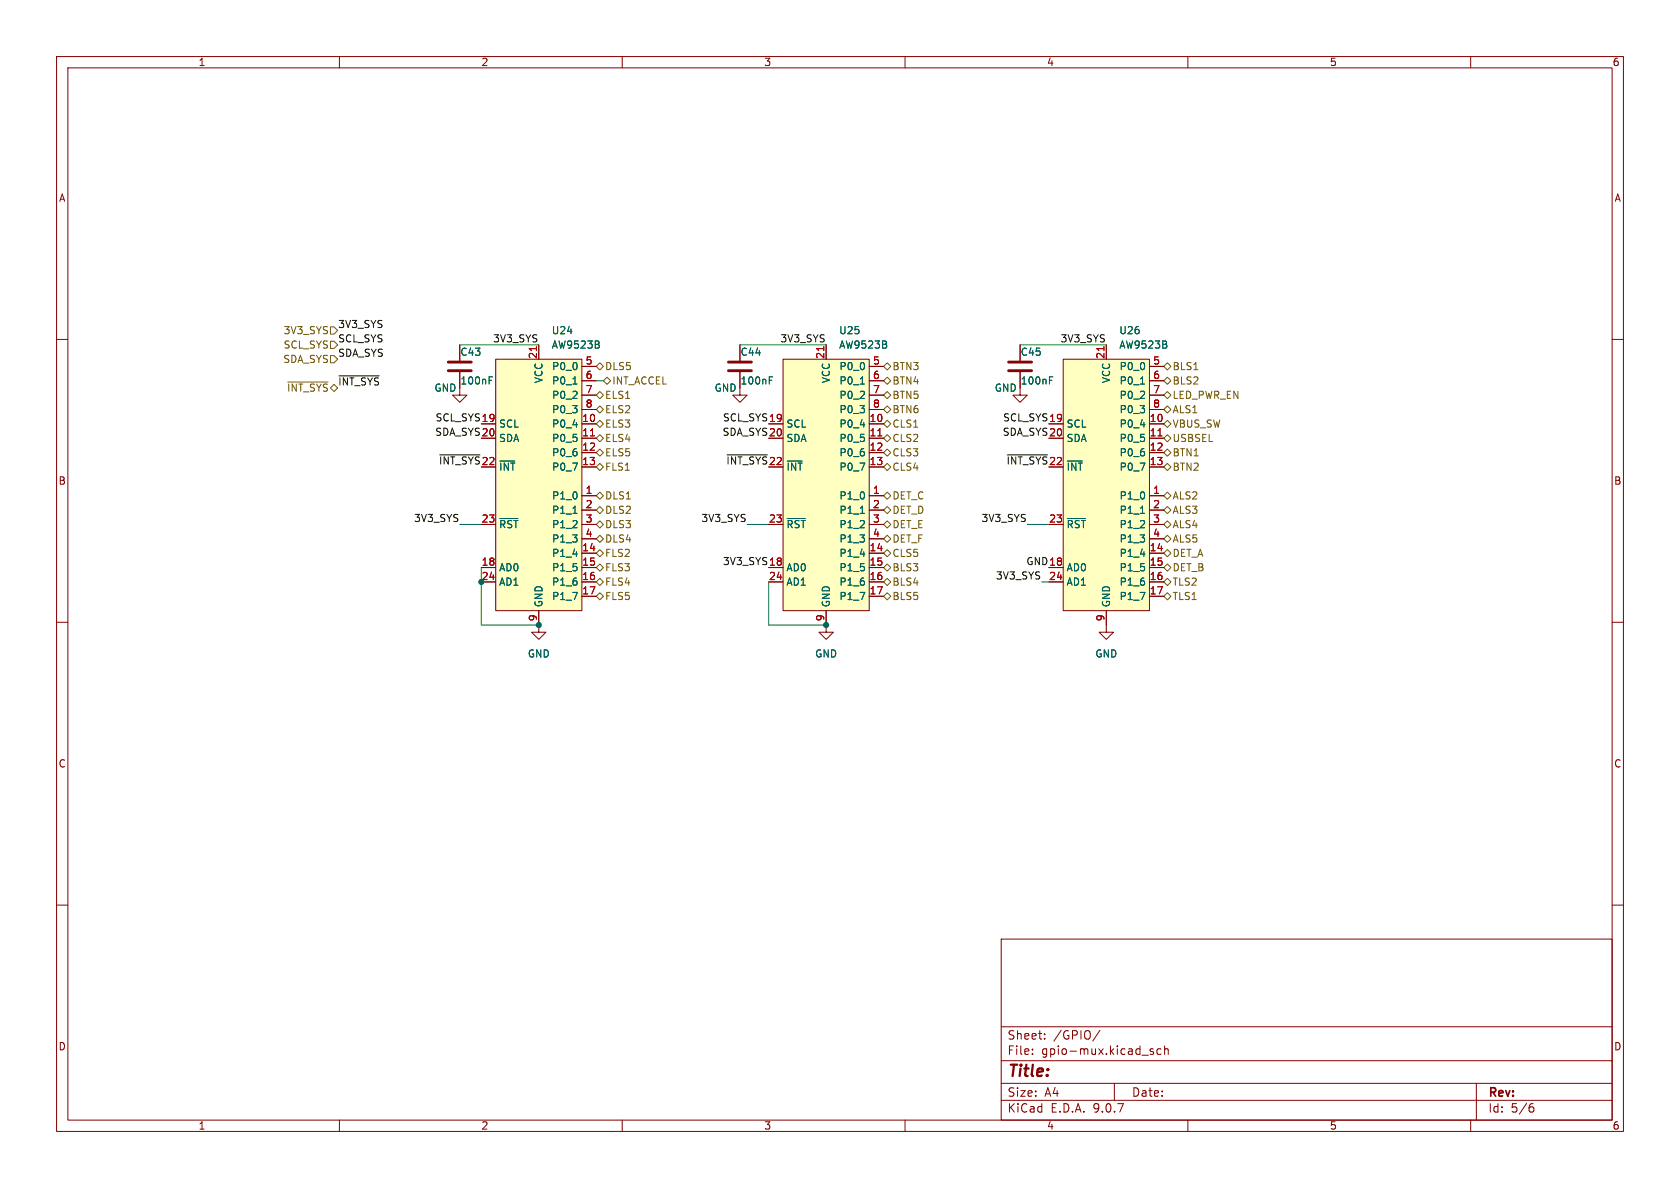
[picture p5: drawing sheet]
<svg xmlns="http://www.w3.org/2000/svg" width="297mm" height="210mm" viewBox="0 0 297 210" stroke-linecap="round" stroke-linejoin="round" font-family="sans-serif">
<g fill="none" stroke="#840000" stroke-width=".18">
<path d="M10 10h277v190h-277zM12 12h273v186h-273zM60 10v2M110 10v2M160 10v2M210 10v2M260 10v2M10 60h2M130.8 61v2.8M130.8 65.8v2.8M285 60h2M10 110h2"/>
<path d="M146 110.5v1.3h1.3l-1.3 1.2-1.2-1.2h1.2M285 110h2M10 160h2M177 166h108v32h-108zM285 160h2M60 198v2M110 198v2M160 198v2M177 194.5h108M177 191.5h108M177 187.5h108M177 181.5h108"/>
<path d="M182.5 186.3v.1M182.5 185.5v.1M184.7 183.6v.1M184.7 182.8v.1M194.5 182.1l-1.3 2M197 191.5v3M203.9 185.5l-.4-.1-.2 .2 .1 .2 .5 .2v.3h-.6M205.2 185.5l-.4-.1-.3 .3v.4l.2 .2h.5M205.9 185.5l.2-.1 .4 .1v.9M205.9 184.9v1.5M210 198v2M260 198v2"/>
<path d="M261 191.5v6.5M270.6 195.7h.4l.2 .3-.1 .5-.5 .1M271 195.1l-.4 .1"/>
</g>
<path d="M128.8 64h4M128.8 65.5h4" fill="none" stroke="#840000" stroke-width=".51"/>
<path d="M136 67.2h.4M136 66.6h.6" fill="none" stroke="#006464" stroke-width=".18"/>
<path d="M138.4 63.5h15.3v44.5h-15.3z" fill="#ffffc2"/>
<g fill="none" stroke="#840000" stroke-width=".18">
<path d="M130.8 68.6v1.3h1.3l-1.3 1.2-1.3-1.2h1.3M135.9 74.9h2.5M135.9 77.5h2.5M138.4 63.5h15.3v44.5h-15.3zM146 61v2.5M153.7 74.9h2.5M153.7 77.5h2.5M153.7 64.8h2.5M153.7 67.3h2.5M153.7 69.9h2.5M153.7 72.4h2.5M135.9 92.7h2.5"/>
<path d="M153.7 92.7h2.5M153.7 80h2.5M153.7 82.6h2.5M153.7 87.6h2.5M153.7 90.2h2.5M153.7 95.3h2.5M153.7 97.8h2.5M135.9 100.3h2.5M135.9 102.9h2.5M146 108v2.5M153.7 100.3h2.5M153.7 102.9h2.5"/>
<path d="M153.7 105.4h2.5"/>
</g>
<path d="M152.1 67.9h.7M139.2 81.5h2.6M139.2 91.7h3.2M152.1 90.7h.7" fill="none" stroke="#006464" stroke-width=".18"/>
<path d="M145.6 61.3v.7M155.2 77.1h.7" fill="none" stroke="#a90000" stroke-width=".18"/>
<path d="M87.6 63.5h15.3v44.5h-15.3z" fill="#ffffc2"/>
<g fill="none" stroke="#840000" stroke-width=".18">
<path d="M81.3 65.8v4.1h1.2l-1.2 1.2-1.3-1.2h1.3M81.3 61v2.8M85.1 74.9h2.5M85.1 77.5h2.5M87.6 63.5h15.3v44.5h-15.3zM95.2 61v2.5M102.9 74.9h2.5M102.9 77.5h2.5M102.9 64.8h2.5M102.9 67.3h2.5M102.9 69.9h2.5M102.9 72.4h2.5"/>
<path d="M180.3 65.8v4.1h1.3l-1.3 1.2-1.2-1.2h1.2M180.3 61v2.8M85.1 92.7h2.5M102.9 92.7h2.5M102.9 80h2.5M102.9 82.6h2.5M102.9 87.6h2.5M102.9 90.2h2.5M102.9 95.3h2.5M102.9 97.8h2.5M85.1 100.3h2.5M85.1 102.9h2.5"/>
<path d="M95.2 108v3.8h1.3l-1.3 1.2-1.2-1.2h1.2M102.9 100.3h2.5M102.9 102.9h2.5M102.9 105.4h2.5"/>
</g>
<path d="M86.5 67.2h.4M86.5 66.6h.6M101.3 67.9h.7M185.5 67.2h.5M185.5 66.6h.6M88.4 81.5h2.6M88.4 91.7h3.2M101.3 90.7h.7" fill="none" stroke="#006464" stroke-width=".18"/>
<path d="M94.8 61.3v.7M104.4 77.1h.7" fill="none" stroke="#a90000" stroke-width=".18"/>
<path d="M79.2 64h4.1M79.2 65.5h4.1M178.3 64h4.1M178.3 65.5h4.1" fill="none" stroke="#840000" stroke-width=".51"/>
<path d="M188 63.5h15.2v44.5h-15.2z" fill="#ffffc2"/>
<g fill="none" stroke="#840000" stroke-width=".18">
<path d="M81.3 61v2.8M81.3 65.8v2.8M85.1 74.9h2.5M85.1 77.5h2.5M95.2 61v2.5M102.9 74.9h2.5M102.9 77.5h2.5M102.9 64.8h2.5M102.9 67.3h2.5M102.9 69.9h2.5M102.9 72.4h2.5M130.8 61v2.8"/>
<path d="M130.8 65.8v2.8M135.9 74.9h2.5M135.9 77.5h2.5M146 61v2.5M153.7 74.9h2.5M153.7 77.5h2.5M153.7 64.8h2.5M153.7 67.3h2.5M153.7 69.9h2.5M153.7 72.4h2.5M180.3 61v2.8M180.3 65.8v2.8"/>
<path d="M185.4 74.9h2.6M185.4 77.5h2.6M188 63.5h15.2v44.5h-15.2zM195.6 61v2.5M203.2 74.9h2.5M203.2 77.5h2.5M203.2 64.8h2.5M203.2 67.3h2.5M203.2 69.9h2.5M203.2 72.4h2.5M85.1 92.7h2.5M102.9 92.7h2.5"/>
<path d="M102.9 80h2.5M102.9 82.6h2.5M102.9 87.6h2.5M102.9 90.2h2.5M102.9 95.3h2.5M102.9 97.8h2.5M135.9 92.7h2.5M153.7 92.7h2.5M153.7 80h2.5M153.7 82.6h2.5M153.7 87.6h2.5M153.7 90.2h2.5"/>
<path d="M153.7 95.3h2.5M153.7 97.8h2.5M185.4 92.7h2.6M203.2 92.7h2.5M203.2 80h2.5M203.2 82.6h2.5M203.2 87.6h2.5M203.2 90.2h2.5M203.2 95.3h2.5M203.2 97.8h2.5M85.1 100.3h2.5M85.1 102.9h2.5"/>
<path d="M95.2 108v2.5M102.9 100.3h2.5M102.9 102.9h2.5M102.9 105.4h2.5M135.9 100.3h2.5M135.9 102.9h2.5M146 108v2.5M153.7 100.3h2.5M153.7 102.9h2.5M153.7 105.4h2.5M185.4 100.3h2.6M185.4 102.9h2.6"/>
<path d="M195.6 108v3.8h1.2l-1.2 1.2-1.3-1.2h1.3M203.2 100.3h2.5M203.2 102.9h2.5M203.2 105.4h2.5"/>
</g>
<g fill="none" stroke="#006464" stroke-width=".18">
<path d="M86.5 67.2h.4M86.5 66.6h.6M101.3 67.9h.7M136 67.2h.4M136 66.6h.6M152.1 67.9h.7M185.5 67.2h.5M185.5 66.6h.6M201.6 67.9h.7M88.4 81.5h2.6M88.4 91.7h3.2M101.3 90.7h.7"/>
<path d="M139.2 81.5h2.6M139.2 91.7h3.2M152.1 90.7h.7M188.7 81.5h2.6M188.7 91.7h3.2M201.6 90.7h.7"/>
</g>
<path d="M94.8 61.3v.7M104.4 77.1h.7M145.6 61.3v.7M155.2 77.1h.7M195.2 61.3v.7M204.7 77.1h.7" fill="none" stroke="#a90000" stroke-width=".18"/>
<g fill="none" stroke="#725600" stroke-width=".18">
<path d="M58.4 57.8h.7l.6 .6-.6 .7h-.7zM50.9 67.5h7.1M58.4 62.9h.7l.6 .6-.6 .6h-.7zM58.4 60.3h.7l.6 .7-.6 .6h-.7zM105.4 74.9l.6-.6 .7 .6-.7 .7zM105.4 77.5l.6-.7 .7 .7-.7 .6zM105.4 69.9l.6-.7 .7 .7-.7 .6zM105.4 64.8l.6-.7 .7 .7-.7 .6zM106 71.8l.7 .6-.7 .6-.6-.6zM106.7 67.3l.6-.6 .6 .6-.6 .6zM156.2 77.5l.6-.7 .7 .7-.7 .6zM156.2 67.3l.6-.6 .7 .6-.7 .6z"/>
<path d="M156.2 69.9l.6-.7 .7 .7-.7 .6zM156.2 64.8l.6-.7 .7 .7-.7 .6zM156.8 71.8l.7 .6-.7 .6-.6-.6zM156.8 74.3l.7 .6-.7 .7-.6-.7zM205.7 69.9l.7-.7 .6 .7-.6 .6zM205.7 64.8l.7-.7 .6 .7-.6 .6zM205.7 67.3l.7-.6 .6 .6-.6 .6zM205.7 77.5l.7-.7 .6 .7-.6 .6zM206.4 71.8l.6 .6-.6 .6-.7-.6zM206.4 74.3l.6 .6-.6 .7-.7-.7zM105.4 80l.6-.6 .7 .6-.7 .6zM105.4 92.7l.6-.6 .7 .6-.7 .6z"/>
<path d="M105.4 82.6l.6-.7 .7 .7-.7 .6zM105.4 95.3l.6-.7 .7 .7-.7 .6zM105.4 87.6l.6-.6 .7 .6-.7 .7zM105.4 97.8l.6-.6 .7 .6-.7 .6zM106 89.5l.7 .7-.7 .6-.6-.6zM106 99.7l.7 .6-.7 .7-.6-.7zM156.2 82.6l.6-.7 .7 .7-.7 .6zM156.2 80l.6-.6 .7 .6-.7 .6zM156.2 87.6l.6-.6 .7 .6-.7 .7zM156.2 95.3l.6-.7 .7 .7-.7 .6zM156.2 92.7l.6-.6 .7 .6-.7 .6zM156.8 97.2l.7 .6-.7 .6-.6-.6z"/>
<path d="M156.8 89.5l.7 .7-.7 .6-.6-.6zM205.7 97.8l.7-.6 .6 .6-.6 .6zM205.7 95.3l.7-.7 .6 .7-.6 .6zM205.7 92.7l.7-.6 .6 .6-.6 .6zM205.7 90.2l.7-.7 .6 .7-.6 .6zM205.7 82.6l.7-.7 .6 .7-.6 .6zM205.7 80l.7-.6 .6 .6-.6 .6zM206.4 87l.6 .6-.6 .7-.7-.7zM105.4 102.9l.6-.7 .7 .7-.7 .6zM105.4 105.4l.6-.6 .7 .6-.7 .6zM156.2 100.3l.6-.6 .7 .6-.7 .7zM156.2 105.4l.6-.6 .7 .6-.7 .6z"/>
<path d="M156.2 102.9l.6-.7 .7 .7-.7 .6zM205.7 102.9l.7-.7 .6 .7-.6 .6zM205.7 105.4l.7-.6 .6 .6-.6 .6zM205.7 100.3l.7-.6 .6 .6-.6 .7z"/>
</g>
<path d="M59.9 66.4h7.1M77.7 80.4h7.2M128.5 80.4h7.2M178.1 80.4h7.1" fill="none" stroke="#0f0f0f" stroke-width=".18"/>
<path d="M81.3 61h13.9M105.4 67.3h1.3M130.8 61h15.2M180.3 61h15.3M81.3 92.7h3.8M132.1 92.7h3.8M181.6 92.7h3.8M85.1 100.3v10.2h10.1M135.9 102.9v7.6h10.1M184.1 102.9h1.3" fill="none" stroke="#009600" stroke-width=".18"/>
<g fill="#009600" stroke="#009600" stroke-width=".18">
<circle cx="85.1" cy="102.9" r=".46"/>
<circle cx="95.2" cy="110.5" r=".46"/>
<circle cx="146" cy="110.5" r=".46"/>
</g>
<text font-size="2.8" fill="#840000" x="178" y="190.9">Title:</text>
<g font-size="2.1" fill="#840000">
<text x="178" y="184">Sheet:</text>
<text x="186.2" y="184">/GPIO/</text>
<text x="178" y="186.7">File:</text>
<text x="184.1" y="186.7">gpio-mux.kicad_sch</text>
<text x="178" y="196.9">KiCad</text>
<text x="178" y="194.1">Size:</text>
<text x="184.7" y="194.1">A4</text>
<text x="185.7" y="196.9">E.D.A.</text>
<text x="193.3" y="196.9">9.0.7</text>
<text x="200" y="194.1">Date:</text>
<text x="263" y="194.3">Rev:</text>
<text x="263" y="196.9">Id:</text>
<text x="267.1" y="196.9">5/6</text>
</g>
<g font-size="1.8" fill="#840000">
<text x="35" y="11.9">1</text>
<text x="85" y="11.9">2</text>
<text x="135" y="11.9">3</text>
<text x="185" y="11.9">4</text>
<text x="235" y="11.9">5</text>
<text x="285" y="11.9">6</text>
<text x="10.3" y="35.9">A</text>
<text x="285.3" y="35.9">A</text>
<text x="77.5" y="82.2">~{INT_SYS}</text>
<text x="128.3" y="82.2">~{INT_SYS}</text>
<text x="177.8" y="82.2">~{INT_SYS}</text>
<text x="10.3" y="85.9">B</text>
<text x="285.3" y="85.9">B</text>
<text x="10.3" y="135.9">C</text>
<text x="285.3" y="135.9">C</text>
<text x="10.3" y="185.9">D</text>
<text x="285.3" y="185.9">D</text>
<text x="35" y="199.9">1</text>
<text x="85" y="199.9">2</text>
<text x="135" y="199.9">3</text>
<text x="185" y="199.9">4</text>
<text x="235" y="199.9">5</text>
<text x="285" y="199.9">6</text>
</g>
<g font-size="1.8" fill="#725600">
<text x="50" y="59.3">3V3_SYS</text>
<text x="50" y="64.4">SDA_SYS</text>
<text x="50" y="61.8">SCL_SYS</text>
<text x="106.9" y="65.6">DLS5</text>
<text x="157.7" y="65.6">BTN3</text>
<text x="207.2" y="65.6">BLS1</text>
<text x="50.6" y="69.4">~{INT_SYS}</text>
<text x="106.9" y="70.7">ELS1</text>
<text x="108.1" y="68.2">INT_ACCEL</text>
<text x="157.7" y="68.2">BTN4</text>
<text x="157.7" y="70.7">BTN5</text>
<text x="207.2" y="70.7">LED_PWR_EN</text>
<text x="207.2" y="68.2">BLS2</text>
<text x="106.9" y="75.8">ELS3</text>
<text x="106.9" y="73.3">ELS2</text>
<text x="157.7" y="73.3">BTN6</text>
<text x="157.7" y="75.8">CLS1</text>
<text x="207.2" y="73.3">ALS1</text>
<text x="207.2" y="75.8">VBUS_SW</text>
<text x="106.9" y="78.3">ELS4</text>
<text x="106.9" y="80.9">ELS5</text>
<text x="106.9" y="83.4">FLS1</text>
<text x="157.7" y="78.3">CLS2</text>
<text x="157.7" y="83.4">CLS4</text>
<text x="157.7" y="80.9">CLS3</text>
<text x="207.2" y="83.4">BTN2</text>
<text x="207.2" y="80.9">BTN1</text>
<text x="207.2" y="78.3">USBSEL</text>
<text x="106.9" y="88.5">DLS1</text>
<text x="157.7" y="88.5">DET_C</text>
<text x="207.2" y="88.5">ALS2</text>
<text x="106.9" y="91">DLS2</text>
<text x="106.9" y="93.6">DLS3</text>
<text x="157.7" y="91">DET_D</text>
<text x="157.7" y="93.6">DET_E</text>
<text x="207.2" y="93.6">ALS4</text>
<text x="207.2" y="91">ALS3</text>
<text x="106.9" y="96.1">DLS4</text>
<text x="106.9" y="98.7">FLS2</text>
<text x="106.9" y="101.2">FLS3</text>
<text x="157.7" y="96.1">DET_F</text>
<text x="157.7" y="101.2">BLS3</text>
<text x="157.7" y="98.7">CLS5</text>
<text x="207.2" y="98.7">DET_A</text>
<text x="207.2" y="96.1">ALS5</text>
<text x="207.2" y="101.2">DET_B</text>
<text x="106.9" y="103.7">FLS4</text>
<text x="106.9" y="106.3">FLS5</text>
<text x="157.7" y="106.3">BLS5</text>
<text x="157.7" y="103.7">BLS4</text>
<text x="207.2" y="103.7">TLS2</text>
<text x="207.2" y="106.3">TLS1</text>
</g>
<g font-size="1.8" fill="#0f0f0f">
<text x="59.7" y="58.1">3V3_SYS</text>
<text x="59.7" y="63.2">SDA_SYS</text>
<text x="59.7" y="60.6">SCL_SYS</text>
<text x="87.1" y="60.6">3V3_SYS</text>
<text x="137.9" y="60.6">3V3_SYS</text>
<text x="187.4" y="60.6">3V3_SYS</text>
<text x="59.7" y="68.2">~{INT_SYS}</text>
<text x="76.8" y="77.1">SDA_SYS20</text>
<text x="76.9" y="74.6">SCL_SYS19</text>
<text x="127.6" y="77.1">SDA_SYS20</text>
<text x="127.7" y="74.6">SCL_SYS19</text>
<text x="177.2" y="77.1">SDA_SYS20</text>
<text x="177.2" y="74.6">SCL_SYS19</text>
<text x="73.1" y="92.4">3V3_SYS</text>
<text x="123.9" y="92.4">3V3_SYS</text>
<text x="173.4" y="92.4">3V3_SYS</text>
<text x="127.7" y="100">3V3_SYS 18</text>
<text x="181.3" y="100">GND18</text>
<text x="176" y="102.5">3V3_SYS</text>
</g>
<g font-size="1.8" fill="#006464">
<text x="97.5" y="59.3">U24</text>
<text x="148.3" y="59.3">U25</text>
<text x="197.8" y="59.3">U26</text>
<text x="81.3" y="63.1">C43</text>
<text x="97.5" y="61.8">AW9523B</text>
<text x="97.5" y="65.6">P0_0</text>
<text x="130.8" y="63.1">C44</text>
<text x="148.3" y="61.8">AW9523B</text>
<text x="148.3" y="65.6">P0_0</text>
<text x="180.3" y="63.1">C45</text>
<text x="197.8" y="61.8">AW9523B</text>
<text x="197.8" y="65.6">P0_0</text>
<text x="76.7" y="69.4">GND</text>
<text x="81.3" y="68.2">100nF</text>
<text x="96.1" y="67.8" transform="rotate(-90 96.1 67.8)">VCC</text>
<text x="97.5" y="68.2">P0_1</text>
<text x="97.5" y="70.7">P0_2</text>
<text x="126.2" y="69.4">GND</text>
<text x="130.8" y="68.2">100nF</text>
<text x="146.9" y="67.8" transform="rotate(-90 146.9 67.8)">VCC</text>
<text x="148.3" y="68.2">P0_1</text>
<text x="148.3" y="70.7">P0_2</text>
<text x="175.8" y="69.4">GND</text>
<text x="180.3" y="68.2">100nF</text>
<text x="196.4" y="67.8" transform="rotate(-90 196.4 67.8)">VCC</text>
<text x="197.8" y="68.2">P0_1</text>
<text x="197.8" y="70.7">P0_2</text>
<text x="88.1" y="75.8">SCL</text>
<text x="97.5" y="73.3">P0_3</text>
<text x="97.5" y="75.8">P0_4</text>
<text x="138.9" y="75.8">SCL</text>
<text x="148.3" y="73.3">P0_3</text>
<text x="148.3" y="75.8">P0_4</text>
<text x="188.5" y="75.8">SCL</text>
<text x="197.8" y="73.3">P0_3</text>
<text x="197.8" y="75.8">P0_4</text>
<text x="88.1" y="78.3">SDA</text>
<text x="88.1" y="83.4">~{INT}</text>
<text x="97.5" y="78.3">P0_5</text>
<text x="97.5" y="80.9">P0_6</text>
<text x="97.5" y="83.4">P0_7</text>
<text x="138.9" y="78.3">SDA</text>
<text x="138.9" y="83.4">~{INT}</text>
<text x="148.3" y="78.3">P0_5</text>
<text x="148.3" y="80.9">P0_6</text>
<text x="148.3" y="83.4">P0_7</text>
<text x="188.5" y="78.3">SDA</text>
<text x="188.5" y="83.4">~{INT}</text>
<text x="197.8" y="78.3">P0_5</text>
<text x="197.8" y="80.9">P0_6</text>
<text x="197.8" y="83.4">P0_7</text>
<text x="97.5" y="88.5">P1_0</text>
<text x="148.3" y="88.5">P1_0</text>
<text x="197.8" y="88.5">P1_0</text>
<text x="88.1" y="93.6">~{RST}</text>
<text x="97.5" y="91">P1_1</text>
<text x="97.5" y="93.6">P1_2</text>
<text x="138.9" y="93.6">~{RST}</text>
<text x="148.3" y="91">P1_1</text>
<text x="148.3" y="93.6">P1_2</text>
<text x="188.5" y="93.6">~{RST}</text>
<text x="197.8" y="91">P1_1</text>
<text x="197.8" y="93.6">P1_2</text>
<text x="88.1" y="101.2">AD0</text>
<text x="97.5" y="96.1">P1_3</text>
<text x="97.5" y="98.7">P1_4</text>
<text x="97.5" y="101.2">P1_5</text>
<text x="138.9" y="101.2">AD0</text>
<text x="148.3" y="96.1">P1_3</text>
<text x="148.3" y="98.7">P1_4</text>
<text x="148.3" y="101.2">P1_5</text>
<text x="188.5" y="101.2">AD0</text>
<text x="197.8" y="96.1">P1_3</text>
<text x="197.8" y="98.7">P1_4</text>
<text x="197.8" y="101.2">P1_5</text>
<text x="88.1" y="103.7">AD1</text>
<text x="96.1" y="107.4" transform="rotate(-90 96.1 107.4)">GND</text>
<text x="97.5" y="103.7">P1_6</text>
<text x="97.5" y="106.3">P1_7</text>
<text x="138.9" y="103.7">AD1</text>
<text x="146.9" y="107.4" transform="rotate(-90 146.9 107.4)">GND</text>
<text x="148.3" y="103.7">P1_6</text>
<text x="148.3" y="106.3">P1_7</text>
<text x="188.5" y="103.7">AD1</text>
<text x="196.4" y="107.4" transform="rotate(-90 196.4 107.4)">GND</text>
<text x="197.8" y="103.7">P1_6</text>
<text x="197.8" y="106.3">P1_7</text>
<text x="93.2" y="116.4">GND</text>
<text x="144" y="116.4">GND</text>
<text x="193.5" y="116.4">GND</text>
</g>
<g font-size="1.8" fill="#a90000">
<text x="95" y="63.5" transform="rotate(-90 95 63.5)">21</text>
<text x="103.4" y="64.5">5</text>
<text x="145.8" y="63.5" transform="rotate(-90 145.8 63.5)">21</text>
<text x="154.2" y="64.5">5</text>
<text x="195.3" y="63.5" transform="rotate(-90 195.3 63.5)">21</text>
<text x="203.8" y="64.5">5</text>
<text x="103.4" y="67.1">6</text>
<text x="103.4" y="69.6">7</text>
<text x="154.2" y="67.1">6</text>
<text x="154.2" y="69.6">7</text>
<text x="203.8" y="67.1">6</text>
<text x="203.8" y="69.6">7</text>
<text x="85" y="74.7">19</text>
<text x="85" y="77.2">20</text>
<text x="102.8" y="74.7">10</text>
<text x="102.8" y="77.2">11</text>
<text x="103.4" y="72.1">8</text>
<text x="135.8" y="74.7">19</text>
<text x="135.8" y="77.2">20</text>
<text x="153.6" y="74.7">10</text>
<text x="153.6" y="77.2">11</text>
<text x="154.2" y="72.1">8</text>
<text x="185.4" y="74.7">19</text>
<text x="185.4" y="77.2">20</text>
<text x="203.2" y="74.7">10</text>
<text x="203.2" y="77.2">11</text>
<text x="203.8" y="72.1">8</text>
<text x="85" y="82.3">22</text>
<text x="102.8" y="79.8">12</text>
<text x="102.8" y="82.3">13</text>
<text x="135.8" y="82.3">22</text>
<text x="153.6" y="79.8">12</text>
<text x="153.6" y="82.3">13</text>
<text x="185.4" y="82.3">22</text>
<text x="203.2" y="79.8">12</text>
<text x="203.2" y="82.3">13</text>
<text x="103.4" y="87.4">1</text>
<text x="103.4" y="89.9">2</text>
<text x="154.2" y="87.4">1</text>
<text x="154.2" y="89.9">2</text>
<text x="203.8" y="87.4">1</text>
<text x="203.8" y="89.9">2</text>
<text x="85" y="92.5">23</text>
<text x="103.4" y="92.5">3</text>
<text x="103.4" y="95">4</text>
<text x="135.8" y="92.5">23</text>
<text x="154.2" y="92.5">3</text>
<text x="154.2" y="95">4</text>
<text x="185.4" y="92.5">23</text>
<text x="203.8" y="92.5">3</text>
<text x="203.8" y="95">4</text>
<text x="85" y="100.1">18</text>
<text x="102.8" y="97.5">14</text>
<text x="102.8" y="100.1">15</text>
<text x="135.8" y="100.1">18</text>
<text x="153.6" y="97.5">14</text>
<text x="153.6" y="100.1">15</text>
<text x="185.4" y="100.1">18</text>
<text x="203.2" y="97.5">14</text>
<text x="203.2" y="100.1">15</text>
<text x="85" y="102.6">24</text>
<text x="102.8" y="102.6">16</text>
<text x="102.8" y="105.2">17</text>
<text x="135.8" y="102.6">24</text>
<text x="153.6" y="102.6">16</text>
<text x="153.6" y="105.2">17</text>
<text x="185.4" y="102.6">24</text>
<text x="203.2" y="102.6">16</text>
<text x="203.2" y="105.2">17</text>
<text x="95" y="109.9" transform="rotate(-90 95 109.9)">9</text>
<text x="145.8" y="109.9" transform="rotate(-90 145.8 109.9)">9</text>
<text x="195.3" y="109.9" transform="rotate(-90 195.3 109.9)">9</text>
</g>
</svg>
